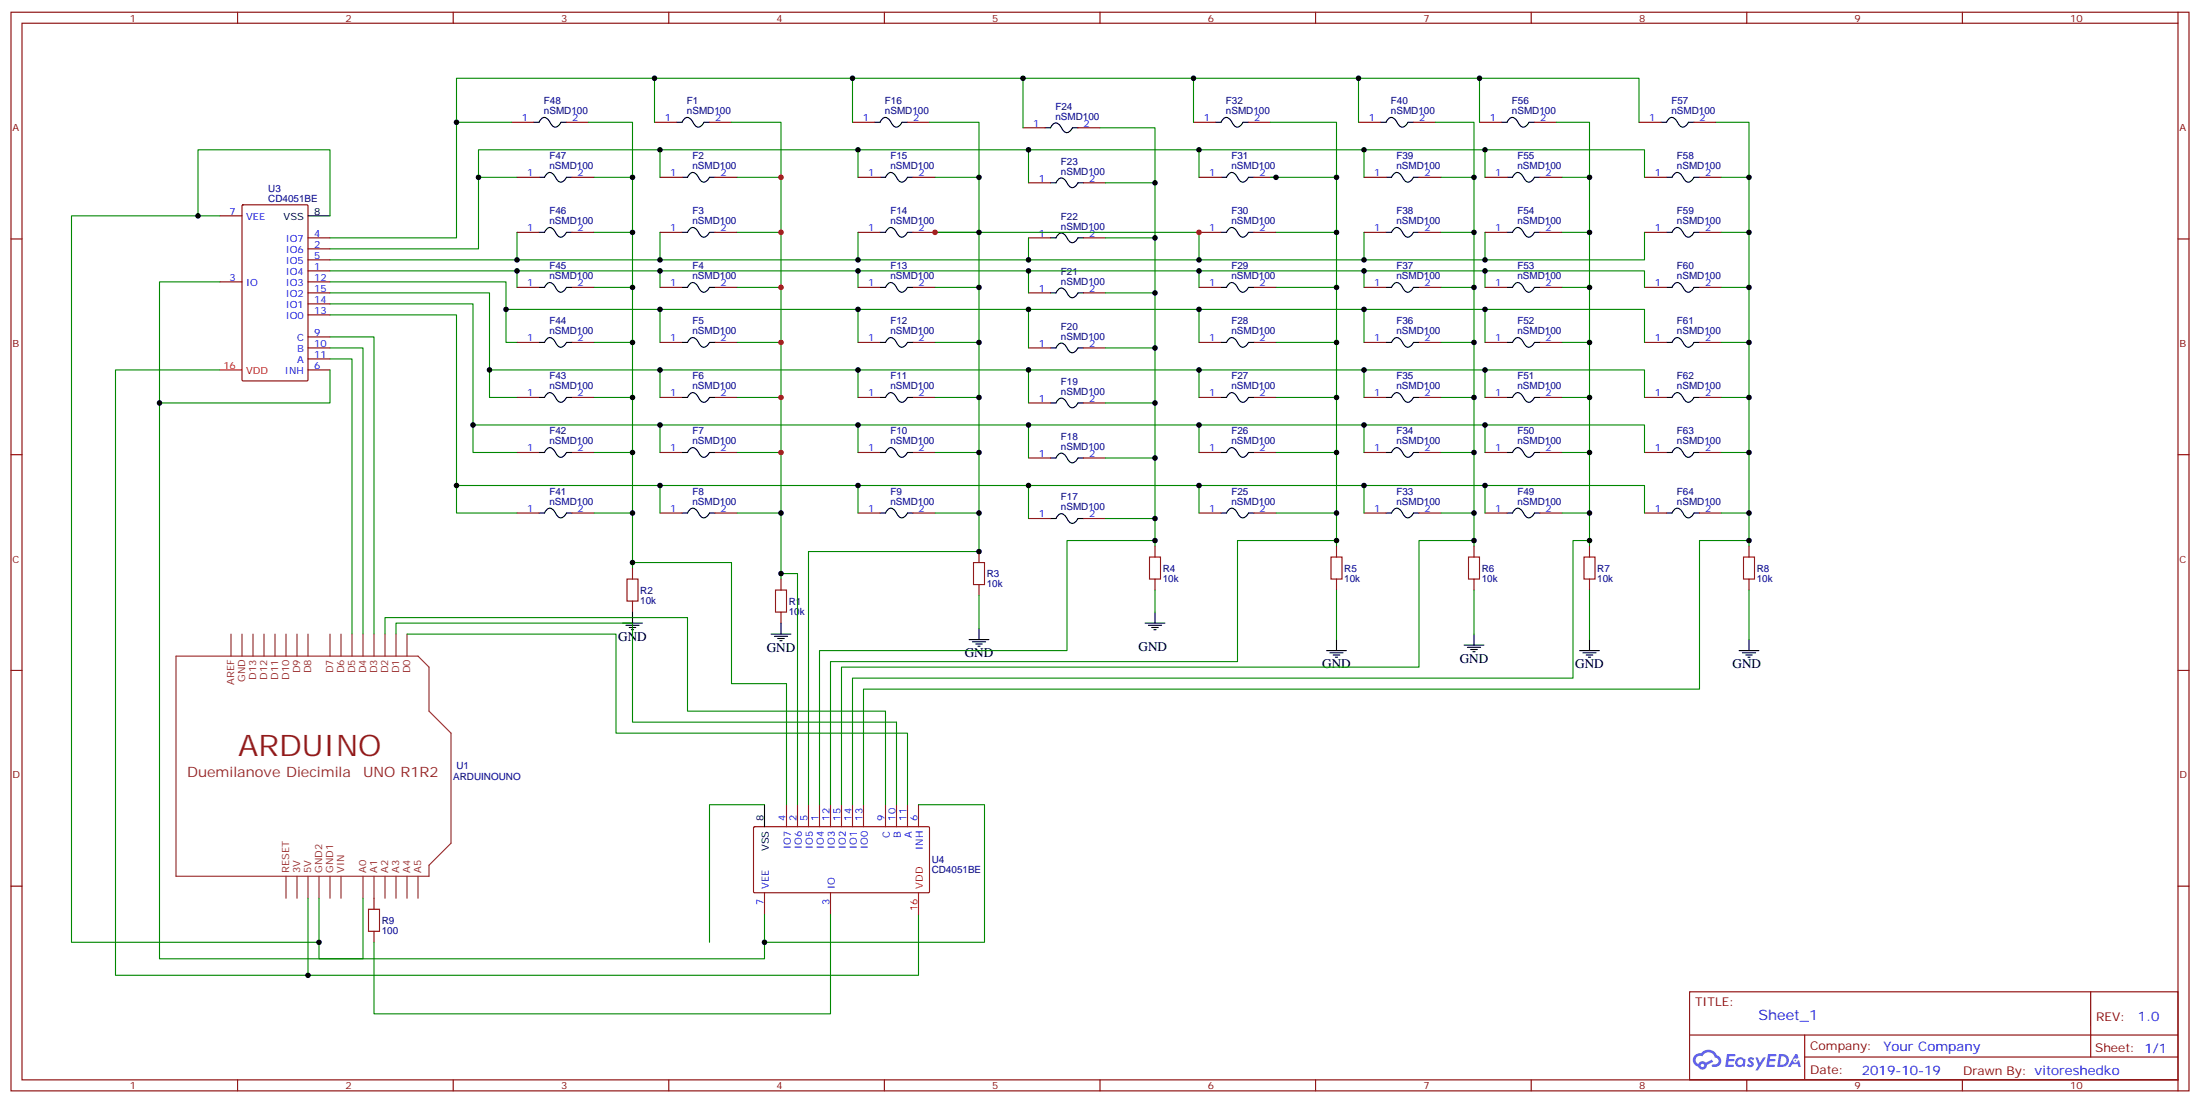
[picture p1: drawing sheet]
<svg xmlns="http://www.w3.org/2000/svg" width="706mm" height="353mm" viewBox="0 0 706 353" stroke-linecap="round" stroke-linejoin="round" font-family="sans-serif">
<g fill="none" stroke="#870000" stroke-width=".35">
<path d="M3.5 3.9h698.5v345.7h-698.5zM7.1 7.4h691.4v338.7h-691.4zM76.2 3.9v3.5M145.3 3.9v3.5M214.5 3.9v3.5M283.6 3.9v3.5M352.8 3.9v3.5M421.9 3.9v3.5M491.1 3.9v3.5M560.2 3.9v3.5M629.4 3.9v3.5M698.5 3.9v3.5"/>
<path d="M3.5 76.6h3.6M698.5 76.6h3.5M3.5 145.7h3.6M698.5 145.7h3.5M3.5 214.9h3.6M698.5 214.9h3.5M3.5 284h3.6M698.5 284h3.5M541.9 317.9h156.6v28.2h-156.6zM670.5 317.9v20.9M541.9 331.7h156.5M578.8 338.8h119.6"/>
<path d="M578.8 331.7v14.1M76.2 346.1v3.5M145.3 346.1v3.5M214.5 346.1v3.5M283.6 346.1v3.5M352.8 346.1v3.5M421.9 346.1v3.5M491.1 346.1v3.5M560.2 346.1v3.5M629.4 346.1v3.5M698.5 346.1v3.5"/>
</g>
<g fill="#5487ff">
<path d="M560.9 339.1a1.22 1.22 0 0 1 1.7 .2l-.4 .6a.47 .47 0 0 0-.4-.4 .47 .47 0 0 0-.5 .2l.2 .2a1.14 1.14 0 0 1 .8 1.8 1.14 1.14 0 0 1-1.9 0l-.3-.2 .5-.6 .8 .4a.29 .29 0 0 0 .3-.2 .29 .29 0 0 0-.3-.3 1.04 1.04 0 0 1-.5-1.7z"/>
<path d="M553.9 337.8l2.6 .2-.1 .5-1.8 .1-.1 .8h1.5l.3 .4-.4 .3h-1.6l-.1 1.1 1.7 .1 .2 .3-.2 .3-2.6 .1z"/>
<path d="M567 337.8l2.7 .2-.1 .5-1.9 .1-.1 .8h1.5l.4 .4-.4 .3h-1.6l-.2 1.1 1.8 .1 .1 .3-.1 .3-2.7 .1z"/>
<path d="M575.8 337.8h.7l.3 1.3-.6 .3a.69 .69 0 0 0-1 .3 .69 .69 0 0 0 .4 .9 .69 .69 0 0 0 .9-.6l.5-.2 .5 2.2h-.8l-.2-.9h-1.7l-.5 .9h-.9z"/>
<path d="M563 338.9h.8l.6 1.8 1.1-1.8h.8l-2.5 4.2h-.8l.9-1.5z"/>
<path d="M570.5 337.8l-.6 4.2h1.4a2.11 2.11 0 0 0 2.4-2.1 2.11 2.11 0 0 0-2.5-2.1zM571.3 338.6a1.43 1.43 0 0 1 1.6 1.6 1.43 1.43 0 0 1-2 1z"/>
<path d="M556.9 339.4a1.54 1.54 0 0 0-.1 2.2 1.54 1.54 0 0 0 2.1 .1l.6 .3 .3-2.3-.5-.3a1.49 1.49 0 0 0-2.4 0zM557.1 340.4a.95 .95 0 0 1 1.9 0 .95 .95 0 0 1-1.9 0z"/>
<path d="M543.6 338.2a2.18 2.18 0 0 0 1 3.7 1.44 1.44 0 0 0 1.7 .9 1.44 1.44 0 0 0 1.1-1.5l2-1-.4-.7-1.9 1a1.47 1.47 0 0 0-2.5 .4 1.39 1.39 0 0 1-.6-1.9 1.39 1.39 0 0 1 2-.5 2.12 2.12 0 0 1 2.1-1.3 2.12 2.12 0 0 1 1.9 1.7 1.14 1.14 0 0 1 1.1 1.4 1.14 1.14 0 0 1-1.6 .7 .43 .43 0 0 0-.6 .4 .43 .43 0 0 0 .5 .5 1.98 1.98 0 0 0 2.5-1.3 1.98 1.98 0 0 0-1.3-2.5 3.1 3.1 0 0 0-5.2-.7l-.9 .1zM545.5 341.5a.54 .54 0 0 1 1 0 .54 .54 0 0 1-1 0z"/>
<circle cx="575.8" cy="339.9" r=".26"/>
</g>
<g fill="none" stroke="#000" stroke-width=".35">
<path d="M171.1 39.2h1.8l.5-.9a1.66 1.66 0 0 1 1.7-.5 1.66 1.66 0 0 1 1.2 1.3 2.13 2.13 0 0 0 2.3 1.5l1.3-1.4h1.8M217 39.2h1.7l.6-.9a1.66 1.66 0 0 1 1.7-.5 1.66 1.66 0 0 1 1.2 1.3 2.13 2.13 0 0 0 2.2 1.5l1.4-1.4h1.7M280.5 39.2h1.7l.6-.9a1.66 1.66 0 0 1 1.7-.5 1.66 1.66 0 0 1 1.2 1.3 2.13 2.13 0 0 0 2.2 1.5l1.4-1.4h1.7M389.8 39.2h1.8l.6-.9a1.66 1.66 0 0 1 1.7-.5 1.66 1.66 0 0 1 1.1 1.3 2.13 2.13 0 0 0 2.3 1.5l1.3-1.4h1.8M442.7 39.2h1.8l.6-.9a1.66 1.66 0 0 1 1.7-.5 1.66 1.66 0 0 1 1.2 1.3 2.13 2.13 0 0 0 2.2 1.5l1.4-1.4h1.7M481.5 39.2h1.8l.6-.9a1.66 1.66 0 0 1 1.7-.5 1.66 1.66 0 0 1 1.2 1.3 2.13 2.13 0 0 0 2.2 1.5l1.4-1.4h1.7M532.7 39.2h1.8l.5-.9a1.66 1.66 0 0 1 1.7-.5 1.66 1.66 0 0 1 1.2 1.3 2.13 2.13 0 0 0 2.3 1.5l1.3-1.4h1.8M172.9 56.8h1.7l.6-.9a1.66 1.66 0 0 1 1.7-.5 1.66 1.66 0 0 1 1.2 1.3 2.13 2.13 0 0 0 2.2 1.6l1.4-1.5h1.7M218.7 56.8h1.8l.6-.9a1.66 1.66 0 0 1 1.7-.5 1.66 1.66 0 0 1 1.2 1.3 2.13 2.13 0 0 0 2.2 1.6l1.3-1.5h1.8M282.2 56.8h1.8l.6-.9a1.66 1.66 0 0 1 1.7-.5 1.66 1.66 0 0 1 1.2 1.3 2.13 2.13 0 0 0 2.2 1.6l1.3-1.5h1.8M335.1 41h1.8l.6-1a1.66 1.66 0 0 1 1.7-.5 1.66 1.66 0 0 1 1.2 1.3 2.13 2.13 0 0 0 2.2 1.6l1.4-1.4h1.7M336.9 58.6h1.8l.6-.9a1.66 1.66 0 0 1 1.6-.5 1.66 1.66 0 0 1 1.2 1.3 2.13 2.13 0 0 0 2.3 1.5l1.3-1.4h1.8"/>
<path d="M391.6 56.8h1.7l.6-.9a1.66 1.66 0 0 1 1.7-.5 1.66 1.66 0 0 1 1.2 1.3 2.13 2.13 0 0 0 2.3 1.6l1.3-1.5h1.8M444.5 56.8h1.8l.5-.9a1.66 1.66 0 0 1 1.7-.5 1.66 1.66 0 0 1 1.2 1.3 2.13 2.13 0 0 0 2.3 1.6l1.3-1.5h1.8M483.3 56.8h1.8l.6-.9a1.66 1.66 0 0 1 1.7-.5 1.66 1.66 0 0 1 1.1 1.3 2.13 2.13 0 0 0 2.3 1.6l1.3-1.5h1.8M534.5 56.8h1.7l.6-.9a1.66 1.66 0 0 1 1.7-.5 1.66 1.66 0 0 1 1.2 1.3 2.13 2.13 0 0 0 2.2 1.6l1.4-1.5h1.7M98.8 69.2h7M172.9 74.5h1.7l.6-1a1.66 1.66 0 0 1 1.7-.5 1.66 1.66 0 0 1 1.2 1.4 2.13 2.13 0 0 0 2.2 1.5l1.4-1.4h1.7M218.7 74.5h1.8l.6-1a1.66 1.66 0 0 1 1.7-.5 1.66 1.66 0 0 1 1.2 1.4 2.13 2.13 0 0 0 2.2 1.5l1.3-1.4h1.8M282.2 74.5h1.8l.6-1a1.66 1.66 0 0 1 1.7-.5 1.66 1.66 0 0 1 1.2 1.4 2.13 2.13 0 0 0 2.2 1.5l1.3-1.4h1.8M336.9 76.2h1.8l.6-.9a1.66 1.66 0 0 1 1.6-.5 1.66 1.66 0 0 1 1.2 1.3 2.13 2.13 0 0 0 2.3 1.6l1.3-1.5h1.8M391.6 74.5h1.7l.6-1a1.66 1.66 0 0 1 1.7-.5 1.66 1.66 0 0 1 1.2 1.4 2.13 2.13 0 0 0 2.3 1.5l1.3-1.4h1.8M444.5 74.5h1.8l.5-1a1.66 1.66 0 0 1 1.7-.5 1.66 1.66 0 0 1 1.2 1.4 2.13 2.13 0 0 0 2.3 1.5l1.3-1.4h1.8M483.3 74.5h1.8l.6-1a1.66 1.66 0 0 1 1.7-.5 1.66 1.66 0 0 1 1.1 1.4 2.13 2.13 0 0 0 2.3 1.5l1.3-1.4h1.8"/>
<path d="M534.5 74.5h1.7l.6-1a1.66 1.66 0 0 1 1.7-.5 1.66 1.66 0 0 1 1.2 1.4 2.13 2.13 0 0 0 2.2 1.5l1.4-1.4h1.7M172.9 92.1h1.7l.6-.9a1.66 1.66 0 0 1 1.7-.5 1.66 1.66 0 0 1 1.2 1.3 2.13 2.13 0 0 0 2.2 1.6l1.4-1.5h1.7M218.7 92.1h1.8l.6-.9a1.66 1.66 0 0 1 1.7-.5 1.66 1.66 0 0 1 1.2 1.3 2.13 2.13 0 0 0 2.2 1.6l1.3-1.5h1.8M282.2 92.1h1.8l.6-.9a1.66 1.66 0 0 1 1.7-.5 1.66 1.66 0 0 1 1.2 1.3 2.13 2.13 0 0 0 2.2 1.6l1.3-1.5h1.8M336.9 93.9h1.8l.6-1a1.66 1.66 0 0 1 1.6-.5 1.66 1.66 0 0 1 1.2 1.4 2.13 2.13 0 0 0 2.3 1.5l1.3-1.4h1.8M391.6 92.1h1.7l.6-.9a1.66 1.66 0 0 1 1.7-.5 1.66 1.66 0 0 1 1.2 1.3 2.13 2.13 0 0 0 2.3 1.6l1.3-1.5h1.8M444.5 92.1h1.8l.5-.9a1.66 1.66 0 0 1 1.7-.5 1.66 1.66 0 0 1 1.2 1.3 2.13 2.13 0 0 0 2.3 1.6l1.3-1.5h1.8M483.3 92.1h1.8l.6-.9a1.66 1.66 0 0 1 1.7-.5 1.66 1.66 0 0 1 1.1 1.3 2.13 2.13 0 0 0 2.3 1.6l1.3-1.5h1.8M534.5 92.1h1.7l.6-.9a1.66 1.66 0 0 1 1.7-.5 1.66 1.66 0 0 1 1.2 1.3 2.13 2.13 0 0 0 2.2 1.6l1.4-1.5h1.7M172.9 109.7h1.7l.6-.9a1.66 1.66 0 0 1 1.7-.5 1.66 1.66 0 0 1 1.2 1.3 2.13 2.13 0 0 0 2.2 1.6l1.4-1.5h1.7M218.7 109.7h1.8l.6-.9a1.66 1.66 0 0 1 1.7-.5 1.66 1.66 0 0 1 1.2 1.3 2.13 2.13 0 0 0 2.2 1.6l1.3-1.5h1.8M282.2 109.7h1.8l.6-.9a1.66 1.66 0 0 1 1.7-.5 1.66 1.66 0 0 1 1.2 1.3 2.13 2.13 0 0 0 2.2 1.6l1.3-1.5h1.8"/>
<path d="M336.9 111.5h1.8l.6-.9a1.66 1.66 0 0 1 1.6-.5 1.66 1.66 0 0 1 1.2 1.3 2.13 2.13 0 0 0 2.3 1.6l1.3-1.5h1.8M391.6 109.7h1.7l.6-.9a1.66 1.66 0 0 1 1.7-.5 1.66 1.66 0 0 1 1.2 1.3 2.13 2.13 0 0 0 2.3 1.6l1.3-1.5h1.8M444.5 109.7h1.8l.5-.9a1.66 1.66 0 0 1 1.7-.5 1.66 1.66 0 0 1 1.2 1.3 2.13 2.13 0 0 0 2.3 1.6l1.3-1.5h1.8M483.3 109.7h1.8l.6-.9a1.66 1.66 0 0 1 1.7-.5 1.66 1.66 0 0 1 1.1 1.3 2.13 2.13 0 0 0 2.3 1.6l1.3-1.5h1.8M534.5 109.7h1.7l.6-.9a1.66 1.66 0 0 1 1.7-.5 1.66 1.66 0 0 1 1.2 1.3 2.13 2.13 0 0 0 2.2 1.6l1.4-1.5h1.7M172.9 127.4h1.7l.6-.9a1.66 1.66 0 0 1 1.7-.5 1.66 1.66 0 0 1 1.2 1.3 2.13 2.13 0 0 0 2.2 1.5l1.4-1.4h1.7M218.7 127.4h1.8l.6-.9a1.66 1.66 0 0 1 1.7-.5 1.66 1.66 0 0 1 1.2 1.3 2.13 2.13 0 0 0 2.2 1.5l1.3-1.4h1.8M282.2 127.4h1.8l.6-.9a1.66 1.66 0 0 1 1.7-.5 1.66 1.66 0 0 1 1.2 1.3 2.13 2.13 0 0 0 2.2 1.5l1.3-1.4h1.8M336.9 129.2h1.8l.6-1a1.66 1.66 0 0 1 1.6-.5 1.66 1.66 0 0 1 1.2 1.3 2.13 2.13 0 0 0 2.3 1.6l1.3-1.4h1.8M391.6 127.4h1.7l.6-.9a1.66 1.66 0 0 1 1.7-.5 1.66 1.66 0 0 1 1.2 1.3 2.13 2.13 0 0 0 2.3 1.5l1.3-1.4h1.8M444.5 127.4h1.8l.5-.9a1.66 1.66 0 0 1 1.7-.5 1.66 1.66 0 0 1 1.2 1.3 2.13 2.13 0 0 0 2.3 1.5l1.3-1.4h1.8M483.3 127.4h1.8l.6-.9a1.66 1.66 0 0 1 1.7-.5 1.66 1.66 0 0 1 1.1 1.3 2.13 2.13 0 0 0 2.3 1.5l1.3-1.4h1.8"/>
<path d="M534.5 127.4h1.7l.6-.9a1.66 1.66 0 0 1 1.7-.5 1.66 1.66 0 0 1 1.2 1.3 2.13 2.13 0 0 0 2.2 1.5l1.4-1.4h1.7M172.9 145h1.7l.6-.9a1.66 1.66 0 0 1 1.7-.5 1.66 1.66 0 0 1 1.2 1.3 2.13 2.13 0 0 0 2.2 1.6l1.4-1.5h1.7M218.7 145h1.8l.6-.9a1.66 1.66 0 0 1 1.7-.5 1.66 1.66 0 0 1 1.2 1.3 2.13 2.13 0 0 0 2.2 1.6l1.3-1.5h1.8M282.2 145h1.8l.6-.9a1.66 1.66 0 0 1 1.7-.5 1.66 1.66 0 0 1 1.2 1.3 2.13 2.13 0 0 0 2.2 1.6l1.3-1.5h1.8M336.9 146.8h1.8l.6-.9a1.66 1.66 0 0 1 1.6-.5 1.66 1.66 0 0 1 1.2 1.3 2.13 2.13 0 0 0 2.3 1.5l1.3-1.4h1.8M391.6 145h1.7l.6-.9a1.66 1.66 0 0 1 1.7-.5 1.66 1.66 0 0 1 1.2 1.3 2.13 2.13 0 0 0 2.3 1.6l1.3-1.5h1.8M444.5 145h1.8l.5-.9a1.66 1.66 0 0 1 1.7-.5 1.66 1.66 0 0 1 1.2 1.3 2.13 2.13 0 0 0 2.3 1.6l1.3-1.5h1.8M483.3 145h1.8l.6-.9a1.66 1.66 0 0 1 1.7-.5 1.66 1.66 0 0 1 1.1 1.3 2.13 2.13 0 0 0 2.3 1.6l1.3-1.5h1.8M534.5 145h1.7l.6-.9a1.66 1.66 0 0 1 1.7-.5 1.66 1.66 0 0 1 1.2 1.3 2.13 2.13 0 0 0 2.2 1.6l1.4-1.5h1.7M172.9 164.4h1.7l.6-.9a1.66 1.66 0 0 1 1.7-.5 1.66 1.66 0 0 1 1.2 1.3 2.13 2.13 0 0 0 2.2 1.6l1.4-1.5h1.7M218.7 164.4h1.8l.6-.9a1.66 1.66 0 0 1 1.7-.5 1.66 1.66 0 0 1 1.2 1.3 2.13 2.13 0 0 0 2.2 1.6l1.3-1.5h1.8M282.2 164.4h1.8l.6-.9a1.66 1.66 0 0 1 1.7-.5 1.66 1.66 0 0 1 1.2 1.3 2.13 2.13 0 0 0 2.2 1.6l1.3-1.5h1.8"/>
<path d="M336.9 166.2h1.8l.6-.9a1.66 1.66 0 0 1 1.6-.5 1.66 1.66 0 0 1 1.2 1.3 2.13 2.13 0 0 0 2.3 1.5l1.3-1.4h1.8M391.6 164.4h1.7l.6-.9a1.66 1.66 0 0 1 1.7-.5 1.66 1.66 0 0 1 1.2 1.3 2.13 2.13 0 0 0 2.3 1.6l1.3-1.5h1.8M444.5 164.4h1.8l.5-.9a1.66 1.66 0 0 1 1.7-.5 1.66 1.66 0 0 1 1.2 1.3 2.13 2.13 0 0 0 2.3 1.6l1.3-1.5h1.8M483.3 164.4h1.8l.6-.9a1.66 1.66 0 0 1 1.7-.5 1.66 1.66 0 0 1 1.1 1.3 2.13 2.13 0 0 0 2.3 1.6l1.3-1.5h1.8M534.5 164.4h1.7l.6-.9a1.66 1.66 0 0 1 1.7-.5 1.66 1.66 0 0 1 1.2 1.3 2.13 2.13 0 0 0 2.2 1.6l1.4-1.5h1.7M199.7 199.7h6.3M202.8 196.2v3.5M250.5 199.7v3.5M367.2 199.7h6.4M370.4 196.2v3.5M200.7 200.4h4.3M201.8 201.1h2.1"/>
<path d="M202.5 201.8h.7M247.3 203.2h6.3M248.4 203.9h4.2M249.4 204.6h2.1M250.1 205.4h.7M310.8 205h6.3M311.9 205.7h4.2M312.9 206.4h2.1M313.6 207.1h.7M314 201.5v3.5M368.3 200.4h4.2M369.4 201.1h2.1"/>
<path d="M370.1 201.8h.7M425.4 208.5h6.4M426.5 209.2h4.2M427.6 209.9h2.1M428.3 210.6h.7M428.6 205v3.5M469.5 206.8h6.4M470.6 207.5h4.2M471.7 208.2h2.1M472.4 208.9h.7M472.7 203.2v3.6M506.6 208.5h6.3"/>
<path d="M507.6 209.2h4.3M508.7 209.9h2.1M509.4 210.6h.7M509.8 205v3.5M557.7 208.5h6.4M558.8 209.2h4.2M559.9 209.9h2.1M560.6 210.6h.7M560.9 205v3.5M245.2 257.9v7.1"/>
</g>
<g fill="none" stroke="#870000" stroke-width=".35">
<path d="M164 39.2h7.1M181.7 39.2h7M209.9 39.2h7.1M227.5 39.2h7.1M273.4 39.2h7.1M291 39.2h7.1M382.8 39.2h7M400.4 39.2h7.1M435.7 39.2h7M453.3 39.2h7.1M474.5 39.2h7M492.1 39.2h7.1"/>
<path d="M525.6 39.2h7.1M543.3 39.2h7M165.8 56.8h7.1M183.4 56.8h7.1M211.7 56.8h7M229.3 56.8h7.1M275.2 56.8h7M292.8 56.8h7.1M328.1 41h7M329.8 58.6h7.1M345.7 41h7.1M347.5 58.6h7"/>
<path d="M384.5 56.8h7.1M402.2 56.8h7M437.4 56.8h7.1M455.1 56.8h7M476.2 56.8h7.1M493.9 56.8h7M527.4 56.8h7.1M545 56.8h7.1M70.6 69.2h7M77.7 65.8l.3-.1h20.4l.3 .1 .1 55.9-.2 .3-20.6 .1-.3-.2zM98.8 76.2h7M98.8 79.8h7"/>
<path d="M165.8 74.5h7.1M183.4 74.5h7.1M211.7 74.5h7M229.3 74.5h7.1M275.2 74.5h7M292.8 74.5h7.1M329.8 76.2h7.1M347.5 76.2h7M384.5 74.5h7.1M402.2 74.5h7M437.4 74.5h7.1M455.1 74.5h7"/>
<path d="M476.2 74.5h7.1M493.9 74.5h7M527.4 74.5h7.1M545 74.5h7.1M70.6 90.3h7M98.8 93.9h7M98.8 86.8h7M98.8 90.3h7M98.8 83.3h7M98.8 97.4h7M165.8 92.1h7.1M183.4 92.1h7.1"/>
<path d="M211.7 92.1h7M229.3 92.1h7.1M275.2 92.1h7M292.8 92.1h7.1M329.8 93.9h7.1M347.5 93.9h7M384.5 92.1h7.1M402.2 92.1h7M437.4 92.1h7.1M455.1 92.1h7M476.2 92.1h7.1M493.9 92.1h7"/>
<path d="M527.4 92.1h7.1M545 92.1h7.1M98.8 111.5h7M98.8 118.6h7M98.8 108h7M98.8 115h7M98.8 100.9h7M165.8 109.7h7.1M183.4 109.7h7.1M211.7 109.7h7M229.3 109.7h7.1M275.2 109.7h7"/>
<path d="M292.8 109.7h7.1M329.8 111.5h7.1M347.5 111.5h7M384.5 109.7h7.1M402.2 109.7h7M437.4 109.7h7.1M455.1 109.7h7M476.2 109.7h7.1M493.9 109.7h7M527.4 109.7h7.1M545 109.7h7.1M165.8 127.4h7.1"/>
<path d="M183.4 127.4h7.1M211.7 127.4h7M229.3 127.4h7.1M275.2 127.4h7M292.8 127.4h7.1M329.8 129.2h7.1M347.5 129.2h7M384.5 127.4h7.1M402.2 127.4h7M437.4 127.4h7.1M455.1 127.4h7M476.2 127.4h7.1"/>
<path d="M493.9 127.4h7M527.4 127.4h7.1M545 127.4h7.1M165.8 145h7.1M183.4 145h7.1M211.7 145h7M229.3 145h7.1M275.2 145h7M292.8 145h7.1M329.8 146.8h7.1M347.5 146.8h7M384.5 145h7.1"/>
<path d="M402.2 145h7M437.4 145h7.1M455.1 145h7M476.2 145h7.1M493.9 145h7M527.4 145h7.1M545 145h7.1M165.8 164.4h7.1M183.4 164.4h7.1M211.7 164.4h7M229.3 164.4h7.1M275.2 164.4h7"/>
<path d="M292.8 164.4h7.1M314 176.8v3.5M329.8 166.2h7.1M347.5 166.2h7M370.4 175v3.5M384.5 164.4h7.1M402.2 164.4h7M428.6 175v3.5M437.4 164.4h7.1M455.1 164.4h7M472.7 175v3.5M476.2 164.4h7.1"/>
<path d="M493.9 164.4h7M509.8 175v3.5M527.4 164.4h7.1M545 164.4h7.1M560.9 175v3.5M202.8 182.1v3.5M202.8 192.7v3.5M250.5 185.6v3.5M250.5 196.2v3.5M314 187.4v3.5M370.4 185.6v3.5M428.6 185.6v3.5"/>
<path d="M472.7 185.6v3.5M509.8 185.6v3.5M560.9 185.6v3.5M252.2 257.9v7.1M255.8 257.9v7.1M259.3 257.9v7.1M262.8 257.9v7.1M266.3 257.9v7.1M269.9 257.9v7.1M273.4 257.9v7.1M276.9 257.9v7.1M284 257.9v7.1"/>
<path d="M287.5 257.9v7.1M291 257.9v7.1M294.6 257.9v7.1M241.7 265.1l.3-.1h55.9l.2 .3-.1 20.7-.3 .1h-55.9l-.1-.3zM119.9 287.9v3.5M119.9 298.5v3.5M245.2 286.1v7.1M266.3 286.1v7.1"/>
</g>
<g fill="none" stroke="#8c2424" stroke-width=".35">
<path d="M56.4 210.3h77.7l3.5 3.5v14.1l7 7.1v35.3l-7 7v3.5h-81.2zM74.1 203.2v7.1M77.6 203.2v7.1M81.1 203.2v7.1M84.7 203.2v7.1M88.2 203.2v7.1M91.7 203.2v7.1M95.2 203.2v7.1M98.8 203.2v7.1M105.8 203.2v7.1M109.4 203.2v7.1M112.9 203.2v7.1"/>
<path d="M116.4 203.2v7.1M119.9 203.2v7.1M123.5 203.2v7.1M127 203.2v7.1M130.5 203.2v7.1M91.7 280.8v7.1M95.2 280.8v7.1M98.8 280.8v7.1M102.3 280.8v7.1M105.8 280.8v7.1M109.4 280.8v7.1M116.4 280.8v7.1"/>
<path d="M119.9 280.8v7.1M123.5 280.8v7.1M127 280.8v7.1M130.5 280.8v7.1M134.1 280.8v7.1"/>
</g>
<path d="M70.6 118.6h7M294.6 286.1v7.1" fill="none" stroke="#f00" stroke-width=".35"/>
<path d="M368.7 178.5h3.5v7.1h-3.5zM426.9 178.5h3.5v7.1h-3.5zM471 178.5h3.5v7.1h-3.5zM508 178.5h3.5v7.1h-3.5zM559.2 178.5h3.5v7.1h-3.5zM201.1 185.6h3.5v7.1h-3.5zM248.7 189.1h3.5v7.1h-3.5zM312.2 180.3h3.5v7.1h-3.5zM118.2 291.4h3.5v7.1h-3.5z" fill="none" stroke="#a10000" stroke-width=".35"/>
<g fill="none" stroke="#008700" stroke-width=".35">
<path d="M146.4 39.2v-14.1h328.1v14.1M164 39.2h-17.6v37h-40.6M188.7 39.2h14.1v17.6M209.9 25.1v14.1M234.6 39.2h15.9v125.2h-14.1M273.4 25.1v14.1M298.1 39.2h15.9v17.6M328.1 25.1v15.9M382.8 25.1v14.1M407.5 39.2h21.1v125.2M435.7 25.1v14.1M460.4 39.2h12.3v17.6"/>
<path d="M474.5 25.1h51.1v14.1M499.2 39.2h10.6v125.2M550.3 39.2h10.6v125.2M153.5 56.8v-8.8h322.7v8.8M165.8 56.8h-12.3v23h-47.7M190.5 56.8h12.3v17.7M211.7 48v8.8M236.4 56.8h14.1M275.2 48v8.8M299.9 56.8h14.1v17.7M329.8 48v10.6M352.8 41h17.6v125.2"/>
<path d="M354.5 58.6h15.9M384.5 48v8.8M407.5 56.8h21.1M437.4 48v8.8M462.1 56.8h10.6v17.7M476.2 48h51.2v8.8M500.9 56.8h8.9M552.1 56.8h8.8M63.5 69.2v-21.2h42.3v21.2M70.6 69.2h-47.7v232.8h79.4M165.8 74.5v8.8h-60M190.5 74.5h12.3v107.6"/>
<path d="M211.7 74.5v8.8M236.4 74.5h14.1M275.2 74.5v8.8M329.8 76.2v7.1M354.5 76.2h15.9M409.2 74.5h19.4M437.4 74.5v8.8M462.1 74.5h10.6v17.6M476.2 74.5v8.8h-310.4M500.9 74.5h8.9M527.4 74.5v8.8h-51.2M552.1 74.5h8.8"/>
<path d="M70.6 90.3h-19.4v217h65.2v-19.4M105.8 86.8h60v5.3M105.8 90.3h56.5v19.4h3.5M105.8 93.9h51.2v33.5h8.8M105.8 97.4h45.9v47.6h14.1M162.3 99.2h313.9v10.5M165.8 86.8h310.4v5.3M190.5 92.1h12.3M211.7 86.8v5.3M211.7 99.2v10.5M236.4 92.1h14.1M275.2 86.8v5.3"/>
<path d="M275.2 99.2v10.5M299.9 92.1h14.1v17.6M329.8 86.8v7.1M329.8 99.2v12.3M354.5 93.9h15.9M384.5 83.3v-8.8h-84.6h14.1v17.6M384.5 86.8v5.3M384.5 99.2v10.5M409.2 92.1h19.4M437.4 86.8v5.3M437.4 99.2v10.5M462.1 92.1h10.6v17.6"/>
<path d="M476.2 86.8h51.2v5.3M476.2 99.2h51.2v10.5M500.9 92.1h8.9M552.1 92.1h8.8M70.6 118.6h-33.6v194h61.8M105.8 100.9h40.6v63.5h19.4M105.8 108h14.1v95.2M105.8 111.5h10.6v91.7M105.8 115h7.1v88.2M105.8 118.6v10.6h-54.6M157 118.6h319.2v8.8M190.5 109.7h12.3"/>
<path d="M211.7 118.6v8.8M236.4 109.7h14.1M275.2 118.6v8.8M299.9 109.7h14.1v17.7M329.8 118.6v10.6M354.5 111.5h15.9M384.5 118.6v8.8M409.2 109.7h19.4M437.4 118.6v8.8M462.1 109.7h10.6v17.7M476.2 118.6h51.2v8.8M500.9 109.7h8.9"/>
<path d="M552.1 109.7h8.8M151.7 136.2h324.5v8.8M190.5 127.4h12.3M211.7 136.2v8.8M236.4 127.4h14.1M275.2 136.2v8.8M299.9 127.4h14.1v17.6M329.8 136.2v10.6M354.5 129.2h15.9M384.5 136.2v8.8M409.2 127.4h19.4M437.4 136.2v8.8"/>
<path d="M462.1 127.4h10.6v17.6M476.2 136.2h51.2v8.8M500.9 127.4h8.9M552.1 127.4h8.8M146.4 155.6h329.8v8.8M190.5 145h12.3M211.7 155.6v8.8M236.4 145h14.1M275.2 155.6v8.8M299.9 145h14.1v19.4M329.8 155.6v10.6M354.5 146.8h15.9"/>
<path d="M384.5 155.6v8.8M409.2 145h19.4M437.4 155.6v8.8M462.1 145h10.6v19.4M476.2 155.6h51.2v8.8M500.9 145h8.9M552.1 145h8.8M190.5 164.4h12.3M250.5 164.4v21.2M299.9 164.4h14.1v12.4h-54.7v81.1M354.5 166.2h15.9v8.8M370.4 173.2h-28.2v35.3h-79.4v49.4"/>
<path d="M409.2 164.4h19.4v10.6M428.6 173.2h-31.7v38.9h-130.6v45.8M462.1 164.4h10.6v10.6M472.7 173.2h-17.6v40.6h-185.2v44.1M500.9 164.4h8.9v10.6M509.8 173.2h-5.3v44.1h-231.1v40.6M552.1 164.4h8.8v10.6M560.9 173.2h-15.9v47.7h-268.1v37M202.8 180.3h31.8v38.8h17.6v38.8M250.5 183.8h5.3v74.1M314 190.9v10.6M370.4 189.1v7.1"/>
<path d="M428.6 189.1v15.9M472.7 189.1v14.1M509.8 189.1v15.9M560.9 189.1v15.9M123.5 203.2v-5.3h97v30h63.5v30M127 203.2v-3.5h75.8v31.8h84.7v26.4M130.5 203.2h67.1v31.8h93.4v22.9M245.2 257.9h-17.7v44.1M294.6 257.9h21.1v44.1h-70.5M98.8 287.9v24.7h195.8v-19.4M102.3 287.9v19.4h142.9v-14.1M266.3 293.2v31.7h-146.4v-22.9"/>
</g>
<g fill="#c00">
<circle cx="250.5" cy="92.1" r=".88"/>
<circle cx="250.5" cy="56.8" r=".88"/>
<circle cx="250.5" cy="109.7" r=".88"/>
<circle cx="250.5" cy="145" r=".88"/>
</g>
<g fill="#000">
<circle cx="146.4" cy="39.2" r=".88"/>
<circle cx="209.9" cy="25.1" r=".88"/>
<circle cx="273.4" cy="25.1" r=".88"/>
<circle cx="328.1" cy="25.1" r=".88"/>
<circle cx="382.8" cy="25.1" r=".88"/>
<circle cx="435.7" cy="25.1" r=".88"/>
<circle cx="474.5" cy="25.1" r=".88"/>
<circle cx="153.5" cy="56.8" r=".88"/>
<circle cx="202.8" cy="56.8" r=".88"/>
<circle cx="211.7" cy="48" r=".88"/>
<circle cx="275.2" cy="48" r=".88"/>
<circle cx="314" cy="56.8" r=".88"/>
<circle cx="329.8" cy="48" r=".88"/>
<circle cx="370.4" cy="58.6" r=".88"/>
<circle cx="384.5" cy="48" r=".88"/>
<circle cx="409.2" cy="56.8" r=".88"/>
<circle cx="428.6" cy="56.8" r=".88"/>
<circle cx="437.4" cy="48" r=".88"/>
<circle cx="472.7" cy="56.8" r=".88"/>
<circle cx="476.3" cy="48" r=".88"/>
<circle cx="509.8" cy="56.8" r=".88"/>
<circle cx="560.9" cy="56.8" r=".88"/>
<circle cx="63.5" cy="69.2" r=".88"/>
<circle cx="202.8" cy="74.5" r=".88"/>
<circle cx="314" cy="74.5" r=".88"/>
<circle cx="370.4" cy="76.2" r=".88"/>
<circle cx="428.6" cy="74.5" r=".88"/>
<circle cx="472.7" cy="74.5" r=".88"/>
<circle cx="509.8" cy="74.5" r=".88"/>
<circle cx="560.9" cy="74.5" r=".88"/>
<circle cx="162.3" cy="99.2" r=".88"/>
<circle cx="165.8" cy="86.8" r=".88"/>
<circle cx="165.8" cy="83.3" r=".88"/>
<circle cx="202.8" cy="92.1" r=".88"/>
<circle cx="211.7" cy="99.2" r=".88"/>
<circle cx="211.7" cy="86.8" r=".88"/>
<circle cx="211.7" cy="83.3" r=".88"/>
<circle cx="275.2" cy="99.2" r=".88"/>
<circle cx="275.2" cy="83.3" r=".88"/>
<circle cx="275.2" cy="86.8" r=".88"/>
<circle cx="314" cy="92.1" r=".88"/>
<circle cx="329.8" cy="99.2" r=".88"/>
<circle cx="329.8" cy="83.3" r=".88"/>
<circle cx="329.8" cy="86.8" r=".88"/>
<circle cx="370.4" cy="93.9" r=".88"/>
<circle cx="384.5" cy="86.8" r=".88"/>
<circle cx="384.5" cy="99.2" r=".88"/>
<circle cx="384.5" cy="83.3" r=".88"/>
<circle cx="428.6" cy="92.1" r=".88"/>
<circle cx="437.4" cy="86.8" r=".88"/>
<circle cx="437.4" cy="83.3" r=".88"/>
<circle cx="437.4" cy="99.2" r=".88"/>
<circle cx="472.7" cy="92.1" r=".88"/>
<circle cx="476.3" cy="99.2" r=".88"/>
<circle cx="476.3" cy="86.8" r=".88"/>
<circle cx="476.3" cy="83.3" r=".88"/>
<circle cx="509.8" cy="92.1" r=".88"/>
<circle cx="560.9" cy="92.1" r=".88"/>
<circle cx="157" cy="118.6" r=".88"/>
<circle cx="202.8" cy="109.7" r=".88"/>
<circle cx="211.7" cy="118.6" r=".88"/>
<circle cx="275.2" cy="118.6" r=".88"/>
<circle cx="314" cy="109.7" r=".88"/>
<circle cx="329.8" cy="118.6" r=".88"/>
<circle cx="370.4" cy="111.5" r=".88"/>
<circle cx="384.5" cy="118.6" r=".88"/>
<circle cx="428.6" cy="109.7" r=".88"/>
<circle cx="437.4" cy="118.6" r=".88"/>
<circle cx="472.7" cy="109.7" r=".88"/>
<circle cx="476.3" cy="118.6" r=".88"/>
<circle cx="509.8" cy="109.7" r=".88"/>
<circle cx="560.9" cy="109.7" r=".88"/>
<circle cx="51.2" cy="129.2" r=".88"/>
<circle cx="151.7" cy="136.2" r=".88"/>
<circle cx="202.8" cy="127.4" r=".88"/>
<circle cx="211.7" cy="136.2" r=".88"/>
<circle cx="275.2" cy="136.2" r=".88"/>
<circle cx="314" cy="127.4" r=".88"/>
<circle cx="329.8" cy="136.2" r=".88"/>
<circle cx="370.4" cy="129.2" r=".88"/>
<circle cx="384.5" cy="136.2" r=".88"/>
<circle cx="428.6" cy="127.4" r=".88"/>
<circle cx="437.4" cy="136.2" r=".88"/>
<circle cx="472.7" cy="127.4" r=".88"/>
<circle cx="476.3" cy="136.2" r=".88"/>
<circle cx="509.8" cy="127.4" r=".88"/>
<circle cx="560.9" cy="127.4" r=".88"/>
<circle cx="146.4" cy="155.6" r=".88"/>
<circle cx="202.8" cy="145" r=".88"/>
<circle cx="211.7" cy="155.6" r=".88"/>
<circle cx="275.2" cy="155.6" r=".88"/>
<circle cx="314" cy="145" r=".88"/>
<circle cx="329.8" cy="155.6" r=".88"/>
<circle cx="370.4" cy="146.8" r=".88"/>
<circle cx="384.5" cy="155.6" r=".88"/>
<circle cx="428.6" cy="145" r=".88"/>
<circle cx="437.4" cy="155.6" r=".88"/>
<circle cx="472.7" cy="145" r=".88"/>
<circle cx="476.3" cy="155.6" r=".88"/>
<circle cx="509.8" cy="145" r=".88"/>
<circle cx="560.9" cy="145" r=".88"/>
<circle cx="202.8" cy="164.4" r=".88"/>
<circle cx="250.5" cy="164.4" r=".88"/>
<circle cx="314" cy="164.4" r=".88"/>
<circle cx="314" cy="176.8" r=".88"/>
<circle cx="370.4" cy="166.2" r=".88"/>
<circle cx="370.4" cy="173.2" r=".88"/>
<circle cx="428.6" cy="164.4" r=".88"/>
<circle cx="428.6" cy="173.2" r=".88"/>
<circle cx="472.7" cy="164.4" r=".88"/>
<circle cx="472.7" cy="173.2" r=".88"/>
<circle cx="509.8" cy="164.4" r=".88"/>
<circle cx="509.8" cy="173.2" r=".88"/>
<circle cx="560.9" cy="164.4" r=".88"/>
<circle cx="560.9" cy="173.2" r=".88"/>
<circle cx="202.8" cy="180.3" r=".88"/>
<circle cx="250.5" cy="183.8" r=".88"/>
<circle cx="98.8" cy="312.6" r=".88"/>
<circle cx="102.3" cy="302" r=".88"/>
<circle cx="245.2" cy="302" r=".88"/>
</g>
<g fill="#c00">
<circle cx="250.5" cy="127.4" r=".88"/>
<circle cx="250.5" cy="74.5" r=".88"/>
<circle cx="384.5" cy="74.5" r=".88"/>
<circle cx="299.9" cy="74.5" r=".88"/>
</g>
<text font-size="9.5" fill="#8d2323" x="76.4" y="242.3">ARDUINO</text>
<g font-size="4.6" fill="#8d2323">
<text x="60" y="249.1">Duemilanove Diecimila</text>
<text x="116.4" y="249.1">UNO R1R2</text>
</g>
<text font-size="4.6" fill="#00f" x="564" y="326.9">Sheet_1</text>
<g font-size="4.2">
<text x="198.3" y="205.4">GND</text>
<text x="245.9" y="208.9">GND</text>
<text x="365.1" y="208.7">GND</text>
<text x="309.4" y="210.6">GND</text>
<text x="424" y="214.2">GND</text>
<text x="468.1" y="212.4">GND</text>
<text x="505.2" y="214.2">GND</text>
<text x="555.6" y="214.1">GND</text>
</g>
<g font-size="4.2" fill="#00f">
<text x="685.7" y="327.1">1.0</text>
<text x="604" y="336.7">Your Company</text>
<text x="597.1" y="344.5">2019-10-19</text>
</g>
<g font-size="3.9" fill="#800">
<text x="543.6" y="322.5">TITLE:</text>
<text x="672.3" y="327.1">REV:</text>
<text x="580.5" y="336.7">Company:</text>
<text x="671.9" y="337.3">Sheet: 1/1</text>
<text x="580.5" y="344.3">Date:</text>
<text x="629.6" y="344.4">Drawn By: vitoreshedko</text>
</g>
<g font-size="3.2" fill="#800">
<text x="41.6" y="6.9">1</text>
<text x="110.8" y="6.9">2</text>
<text x="179.9" y="6.9">3</text>
<text x="249.1" y="6.9">4</text>
<text x="318.2" y="6.9">5</text>
<text x="387.3" y="6.9">6</text>
<text x="456.5" y="6.9">7</text>
<text x="525.6" y="6.9">8</text>
<text x="594.8" y="6.9">9</text>
<text x="663.9" y="6.9">10</text>
<text x="4.1" y="42">A</text>
<text x="699" y="42">A</text>
<text x="4.1" y="111.2">B</text>
<text x="699" y="111.2">B</text>
<text x="4.1" y="180.3">C</text>
<text x="699" y="180.3">C</text>
<text x="4.1" y="249.4">D</text>
<text x="699" y="249.4">D</text>
<text x="41.6" y="349.1">1</text>
<text x="110.8" y="349.1">2</text>
<text x="179.9" y="349.1">3</text>
<text x="249.1" y="349.1">4</text>
<text x="318.2" y="349.1">5</text>
<text x="387.3" y="349.1">6</text>
<text x="456.5" y="349.1">7</text>
<text x="525.6" y="349.1">8</text>
<text x="594.8" y="349.1">9</text>
<text x="663.9" y="349.1">10</text>
</g>
<g font-size="3.2" fill="#000080">
<text x="174.4" y="33.3">F48</text>
<text x="220.3" y="33.3">F1</text>
<text x="283.8" y="33.3">F16</text>
<text x="338.5" y="35.1">F24</text>
<text x="393.2" y="33.3">F32</text>
<text x="446.1" y="33.3">F40</text>
<text x="484.9" y="33.3">F56</text>
<text x="536" y="33.3">F57</text>
<text x="174.4" y="36.6">nSMD100</text>
<text x="220.3" y="36.6">nSMD100</text>
<text x="283.8" y="36.6">nSMD100</text>
<text x="338.5" y="38.3">nSMD100</text>
<text x="393.2" y="36.6">nSMD100</text>
<text x="446.1" y="36.6">nSMD100</text>
<text x="484.9" y="36.6">nSMD100</text>
<text x="536" y="36.6">nSMD100</text>
<text x="176.2" y="51">F47</text>
<text x="222.1" y="51">F2</text>
<text x="285.6" y="51">F15</text>
<text x="340.2" y="52.7">F23</text>
<text x="394.9" y="51">F31</text>
<text x="447.8" y="51">F39</text>
<text x="486.6" y="51">F55</text>
<text x="537.8" y="51">F58</text>
<text x="176.2" y="54.2">nSMD100</text>
<text x="222.1" y="54.2">nSMD100</text>
<text x="285.6" y="54.2">nSMD100</text>
<text x="340.2" y="56">nSMD100</text>
<text x="394.9" y="54.2">nSMD100</text>
<text x="447.8" y="54.2">nSMD100</text>
<text x="486.6" y="54.2">nSMD100</text>
<text x="537.8" y="54.2">nSMD100</text>
<text x="86" y="64.6">CD4051BE</text>
<text x="86" y="61.6">U3</text>
<text x="176.2" y="71.8">nSMD100</text>
<text x="176.2" y="68.6">F46</text>
<text x="222.1" y="71.8">nSMD100</text>
<text x="222.1" y="68.6">F3</text>
<text x="285.6" y="71.8">nSMD100</text>
<text x="285.6" y="68.6">F14</text>
<text x="340.2" y="70.4">F22</text>
<text x="394.9" y="71.8">nSMD100</text>
<text x="394.9" y="68.6">F30</text>
<text x="447.8" y="71.8">nSMD100</text>
<text x="447.8" y="68.6">F38</text>
<text x="486.6" y="71.8">nSMD100</text>
<text x="486.6" y="68.6">F54</text>
<text x="537.8" y="71.8">nSMD100</text>
<text x="537.8" y="68.6">F59</text>
<text x="340.2" y="73.6">nSMD100</text>
<text x="176.2" y="89.5">nSMD100</text>
<text x="176.2" y="86.3">F45</text>
<text x="222.1" y="89.5">nSMD100</text>
<text x="222.1" y="86.3">F4</text>
<text x="285.6" y="89.5">nSMD100</text>
<text x="285.6" y="86.3">F13</text>
<text x="340.2" y="88">F21</text>
<text x="394.9" y="89.5">nSMD100</text>
<text x="394.9" y="86.3">F29</text>
<text x="447.8" y="89.5">nSMD100</text>
<text x="447.8" y="86.3">F37</text>
<text x="486.6" y="89.5">nSMD100</text>
<text x="486.6" y="86.3">F53</text>
<text x="537.8" y="89.5">nSMD100</text>
<text x="537.8" y="86.3">F60</text>
<text x="340.2" y="91.2">nSMD100</text>
<text x="176.2" y="107.1">nSMD100</text>
<text x="176.2" y="103.9">F44</text>
<text x="222.1" y="107.1">nSMD100</text>
<text x="222.1" y="103.9">F5</text>
<text x="285.6" y="107.1">nSMD100</text>
<text x="285.6" y="103.9">F12</text>
<text x="340.2" y="105.7">F20</text>
<text x="394.9" y="107.1">nSMD100</text>
<text x="394.9" y="103.9">F28</text>
<text x="447.8" y="107.1">nSMD100</text>
<text x="447.8" y="103.9">F36</text>
<text x="486.6" y="107.1">nSMD100</text>
<text x="486.6" y="103.9">F52</text>
<text x="537.8" y="107.1">nSMD100</text>
<text x="537.8" y="103.9">F61</text>
<text x="340.2" y="108.9">nSMD100</text>
<text x="176.2" y="124.8">nSMD100</text>
<text x="176.2" y="121.5">F43</text>
<text x="222.1" y="124.8">nSMD100</text>
<text x="222.1" y="121.5">F6</text>
<text x="285.6" y="124.8">nSMD100</text>
<text x="285.6" y="121.5">F11</text>
<text x="340.2" y="123.3">F19</text>
<text x="394.9" y="124.8">nSMD100</text>
<text x="394.9" y="121.5">F27</text>
<text x="447.8" y="124.8">nSMD100</text>
<text x="447.8" y="121.5">F35</text>
<text x="486.6" y="124.8">nSMD100</text>
<text x="486.6" y="121.5">F51</text>
<text x="537.8" y="124.8">nSMD100</text>
<text x="537.8" y="121.5">F62</text>
<text x="340.2" y="126.5">nSMD100</text>
<text x="176.2" y="142.4">nSMD100</text>
<text x="176.2" y="139.2">F42</text>
<text x="222.1" y="142.4">nSMD100</text>
<text x="222.1" y="139.2">F7</text>
<text x="285.6" y="142.4">nSMD100</text>
<text x="285.6" y="139.2">F10</text>
<text x="340.2" y="140.9">F18</text>
<text x="394.9" y="142.4">nSMD100</text>
<text x="394.9" y="139.2">F26</text>
<text x="447.8" y="142.4">nSMD100</text>
<text x="447.8" y="139.2">F34</text>
<text x="486.6" y="142.4">nSMD100</text>
<text x="486.6" y="139.2">F50</text>
<text x="537.8" y="142.4">nSMD100</text>
<text x="537.8" y="139.2">F63</text>
<text x="340.2" y="144.2">nSMD100</text>
<text x="176.2" y="161.8">nSMD100</text>
<text x="176.2" y="158.6">F41</text>
<text x="222.1" y="161.8">nSMD100</text>
<text x="222.1" y="158.6">F8</text>
<text x="285.6" y="161.8">nSMD100</text>
<text x="285.6" y="158.6">F9</text>
<text x="340.2" y="160.3">F17</text>
<text x="394.9" y="161.8">nSMD100</text>
<text x="394.9" y="158.6">F25</text>
<text x="447.8" y="161.8">nSMD100</text>
<text x="447.8" y="158.6">F33</text>
<text x="486.6" y="161.8">nSMD100</text>
<text x="486.6" y="158.6">F49</text>
<text x="537.8" y="161.8">nSMD100</text>
<text x="537.8" y="158.6">F64</text>
<text x="340.2" y="163.6">nSMD100</text>
<text x="316.4" y="185">R3</text>
<text x="372.9" y="183.2">R4</text>
<text x="431.1" y="183.2">R5</text>
<text x="475.2" y="183.2">R6</text>
<text x="512.2" y="183.2">R7</text>
<text x="563.4" y="183.2">R8</text>
<text x="205.3" y="190.3">R2</text>
<text x="316.4" y="188.2">10k</text>
<text x="372.9" y="186.4">10k</text>
<text x="431.1" y="186.4">10k</text>
<text x="475.2" y="186.4">10k</text>
<text x="512.2" y="186.4">10k</text>
<text x="563.4" y="186.4">10k</text>
<text x="205.3" y="193.5">10k</text>
<text x="252.9" y="197">10k</text>
<text x="252.9" y="193.8">R1</text>
<text x="145.3" y="250.1">ARDUINOUNO</text>
<text x="146.4" y="246.6">U1</text>
<text x="298.8" y="279.9">CD4051BE</text>
<text x="298.8" y="276.7">U4</text>
<text x="122.4" y="299.2">100</text>
<text x="122.4" y="296.2">R9</text>
</g>
<g font-size="3.2" fill="#00f">
<text x="167.3" y="38.8">1</text>
<text x="183.4" y="38.8">2</text>
<text x="213.2" y="38.8">1</text>
<text x="229.3" y="38.8">2</text>
<text x="276.7" y="38.8">1</text>
<text x="292.8" y="38.8">2</text>
<text x="331.4" y="40.6">1</text>
<text x="347.5" y="40.6">2</text>
<text x="386" y="38.8">1</text>
<text x="402.2" y="38.8">2</text>
<text x="439" y="38.8">1</text>
<text x="455.1" y="38.8">2</text>
<text x="477.8" y="38.8">1</text>
<text x="493.9" y="38.8">2</text>
<text x="528.9" y="38.8">1</text>
<text x="545" y="38.8">2</text>
<text x="169.1" y="56.5">1</text>
<text x="185.2" y="56.5">2</text>
<text x="214.9" y="56.5">1</text>
<text x="231.1" y="56.5">2</text>
<text x="278.4" y="56.5">1</text>
<text x="294.6" y="56.5">2</text>
<text x="333.1" y="58.2">1</text>
<text x="349.2" y="58.2">2</text>
<text x="387.8" y="56.5">1</text>
<text x="403.9" y="56.5">2</text>
<text x="440.7" y="56.5">1</text>
<text x="456.8" y="56.5">2</text>
<text x="479.5" y="56.5">1</text>
<text x="495.7" y="56.5">2</text>
<text x="530.7" y="56.5">1</text>
<text x="546.8" y="56.5">2</text>
<text x="73.7" y="68.8">7</text>
<text x="78.9" y="70.6">VEE</text>
<text x="91.6" y="77.6">IO7</text>
<text x="100.7" y="75.9">4</text>
<text x="169.1" y="74.1">1</text>
<text x="185.2" y="74.1">2</text>
<text x="214.9" y="74.1">1</text>
<text x="231.1" y="74.1">2</text>
<text x="278.4" y="74.1">1</text>
<text x="294.6" y="74.1">2</text>
<text x="333.1" y="75.9">1</text>
<text x="349.2" y="75.9">2</text>
<text x="387.8" y="74.1">1</text>
<text x="403.9" y="74.1">2</text>
<text x="440.7" y="74.1">1</text>
<text x="456.8" y="74.1">2</text>
<text x="479.5" y="74.1">1</text>
<text x="495.7" y="74.1">2</text>
<text x="530.7" y="74.1">1</text>
<text x="546.8" y="74.1">2</text>
<text x="91.6" y="81.2">IO6</text>
<text x="100.7" y="79.4">2</text>
<text x="100.7" y="82.9">5</text>
<text x="73.7" y="90">3</text>
<text x="91.6" y="88.2">IO4</text>
<text x="91.6" y="84.7">IO5</text>
<text x="100.7" y="86.5">1</text>
<text x="100.7" y="90">12</text>
<text x="78.9" y="91.8">IO</text>
<text x="91.6" y="91.8">IO3</text>
<text x="91.6" y="95.3">IO2</text>
<text x="100.7" y="93.5">15</text>
<text x="169.1" y="91.8">1</text>
<text x="185.2" y="91.8">2</text>
<text x="214.9" y="91.8">1</text>
<text x="231.1" y="91.8">2</text>
<text x="278.4" y="91.8">1</text>
<text x="294.6" y="91.8">2</text>
<text x="333.1" y="93.5">1</text>
<text x="349.2" y="93.5">2</text>
<text x="387.8" y="91.8">1</text>
<text x="403.9" y="91.8">2</text>
<text x="440.7" y="91.8">1</text>
<text x="456.8" y="91.8">2</text>
<text x="479.5" y="91.8">1</text>
<text x="495.7" y="91.8">2</text>
<text x="530.7" y="91.8">1</text>
<text x="546.8" y="91.8">2</text>
<text x="91.6" y="98.8">IO1</text>
<text x="100.7" y="100.6">13</text>
<text x="100.7" y="97">14</text>
<text x="91.6" y="102.3">IO0</text>
<text x="100.7" y="107.6">9</text>
<text x="95.3" y="109.4">C</text>
<text x="95.3" y="112.9">B</text>
<text x="100.7" y="111.2">10</text>
<text x="169.1" y="109.4">1</text>
<text x="185.2" y="109.4">2</text>
<text x="214.9" y="109.4">1</text>
<text x="231.1" y="109.4">2</text>
<text x="278.4" y="109.4">1</text>
<text x="294.6" y="109.4">2</text>
<text x="333.1" y="111.2">1</text>
<text x="349.2" y="111.2">2</text>
<text x="387.8" y="109.4">1</text>
<text x="403.9" y="109.4">2</text>
<text x="440.7" y="109.4">1</text>
<text x="456.8" y="109.4">2</text>
<text x="479.5" y="109.4">1</text>
<text x="495.7" y="109.4">2</text>
<text x="530.7" y="109.4">1</text>
<text x="546.8" y="109.4">2</text>
<text x="91.4" y="120">INH</text>
<text x="95.3" y="116.5">A</text>
<text x="100.7" y="118.2">6</text>
<text x="100.7" y="114.7">11</text>
<text x="169.1" y="127">1</text>
<text x="185.2" y="127">2</text>
<text x="214.9" y="127">1</text>
<text x="231.1" y="127">2</text>
<text x="278.4" y="127">1</text>
<text x="294.6" y="127">2</text>
<text x="333.1" y="128.8">1</text>
<text x="349.2" y="128.8">2</text>
<text x="387.8" y="127">1</text>
<text x="403.9" y="127">2</text>
<text x="440.7" y="127">1</text>
<text x="456.8" y="127">2</text>
<text x="479.5" y="127">1</text>
<text x="495.7" y="127">2</text>
<text x="530.7" y="127">1</text>
<text x="546.8" y="127">2</text>
<text x="169.1" y="144.7">1</text>
<text x="185.2" y="144.7">2</text>
<text x="214.9" y="144.7">1</text>
<text x="231.1" y="144.7">2</text>
<text x="278.4" y="144.7">1</text>
<text x="294.6" y="144.7">2</text>
<text x="333.1" y="146.4">1</text>
<text x="349.2" y="146.4">2</text>
<text x="387.8" y="144.7">1</text>
<text x="403.9" y="144.7">2</text>
<text x="440.7" y="144.7">1</text>
<text x="456.8" y="144.7">2</text>
<text x="479.5" y="144.7">1</text>
<text x="495.7" y="144.7">2</text>
<text x="530.7" y="144.7">1</text>
<text x="546.8" y="144.7">2</text>
<text x="169.1" y="164.1">1</text>
<text x="185.2" y="164.1">2</text>
<text x="214.9" y="164.1">1</text>
<text x="231.1" y="164.1">2</text>
<text x="278.4" y="164.1">1</text>
<text x="294.6" y="164.1">2</text>
<text x="333.1" y="165.8">1</text>
<text x="349.2" y="165.8">2</text>
<text x="387.8" y="164.1">1</text>
<text x="403.9" y="164.1">2</text>
<text x="440.7" y="164.1">1</text>
<text x="456.8" y="164.1">2</text>
<text x="479.5" y="164.1">1</text>
<text x="495.7" y="164.1">2</text>
<text x="530.7" y="164.1">1</text>
<text x="546.8" y="164.1">2</text>
<text x="251.9" y="263" transform="rotate(-90 251.9 263)">4</text>
<text x="255.4" y="263" transform="rotate(-90 255.4 263)">2</text>
<text x="258.9" y="263" transform="rotate(-90 258.9 263)">5</text>
<text x="262.5" y="263" transform="rotate(-90 262.5 263)">1</text>
<text x="266" y="263" transform="rotate(-90 266 263)">12</text>
<text x="269.5" y="263" transform="rotate(-90 269.5 263)">15</text>
<text x="273" y="263" transform="rotate(-90 273 263)">14</text>
<text x="276.6" y="263" transform="rotate(-90 276.6 263)">13</text>
<text x="283.6" y="263" transform="rotate(-90 283.6 263)">9</text>
<text x="287.2" y="263" transform="rotate(-90 287.2 263)">10</text>
<text x="290.7" y="263" transform="rotate(-90 290.7 263)">11</text>
<text x="294.2" y="263" transform="rotate(-90 294.2 263)">6</text>
<text x="285.4" y="268.5" transform="rotate(-90 285.4 268.5)">C</text>
<text x="288.9" y="268.4" transform="rotate(-90 288.9 268.4)">B</text>
<text x="292.5" y="268.4" transform="rotate(-90 292.5 268.4)">A</text>
<text x="253.6" y="272.1" transform="rotate(-90 253.6 272.1)">IO7</text>
<text x="257.2" y="272.1" transform="rotate(-90 257.2 272.1)">IO6</text>
<text x="260.7" y="272.1" transform="rotate(-90 260.7 272.1)">IO5</text>
<text x="264.2" y="272.1" transform="rotate(-90 264.2 272.1)">IO4</text>
<text x="267.8" y="272.1" transform="rotate(-90 267.8 272.1)">IO3</text>
<text x="271.3" y="272.1" transform="rotate(-90 271.3 272.1)">IO2</text>
<text x="274.8" y="272.1" transform="rotate(-90 274.8 272.1)">IO1</text>
<text x="278.3" y="272.1" transform="rotate(-90 278.3 272.1)">IO0</text>
<text x="296" y="272.4" transform="rotate(-90 296 272.4)">INH</text>
<text x="246.6" y="284.8" transform="rotate(-90 246.6 284.8)">VEE</text>
<text x="267.8" y="284.8" transform="rotate(-90 267.8 284.8)">IO</text>
<text x="244.8" y="290.1" transform="rotate(-90 244.8 290.1)">7</text>
<text x="266" y="290.1" transform="rotate(-90 266 290.1)">3</text>
</g>
<g font-size="3.2">
<text x="91" y="70.6">VSS</text>
<text x="100.7" y="68.8">8</text>
<text x="244.8" y="263" transform="rotate(-90 244.8 263)">8</text>
<text x="246.6" y="272.8" transform="rotate(-90 246.6 272.8)">VSS</text>
</g>
<g font-size="3.2" fill="#f00">
<text x="71.6" y="118.2">16</text>
<text x="78.9" y="120">VDD</text>
<text x="296" y="284.8" transform="rotate(-90 296 284.8)">VDD</text>
<text x="294.2" y="292.1" transform="rotate(-90 294.2 292.1)">16</text>
</g>
<g font-size="3.2" fill="#8d2323">
<text x="96.3" y="215.8" transform="rotate(-90 96.3 215.8)">D9</text>
<text x="99.8" y="215.8" transform="rotate(-90 99.8 215.8)">D8</text>
<text x="106.9" y="215.8" transform="rotate(-90 106.9 215.8)">D7</text>
<text x="110.4" y="215.8" transform="rotate(-90 110.4 215.8)">D6</text>
<text x="113.9" y="215.8" transform="rotate(-90 113.9 215.8)">D5</text>
<text x="117.5" y="215.8" transform="rotate(-90 117.5 215.8)">D4</text>
<text x="121" y="215.8" transform="rotate(-90 121 215.8)">D3</text>
<text x="124.5" y="215.8" transform="rotate(-90 124.5 215.8)">D2</text>
<text x="128.1" y="215.8" transform="rotate(-90 128.1 215.8)">D1</text>
<text x="131.6" y="215.8" transform="rotate(-90 131.6 215.8)">D0</text>
<text x="75.1" y="219.6" transform="rotate(-90 75.1 219.6)">AREF</text>
<text x="78.7" y="218.6" transform="rotate(-90 78.7 218.6)">GND</text>
<text x="82.2" y="217.8" transform="rotate(-90 82.2 217.8)">D13</text>
<text x="85.7" y="217.8" transform="rotate(-90 85.7 217.8)">D12</text>
<text x="89.3" y="217.8" transform="rotate(-90 89.3 217.8)">D11</text>
<text x="92.8" y="217.8" transform="rotate(-90 92.8 217.8)">D10</text>
<text x="92.8" y="279.8" transform="rotate(-90 92.8 279.8)">RESET</text>
<text x="96.3" y="279.8" transform="rotate(-90 96.3 279.8)">3V</text>
<text x="99.8" y="279.8" transform="rotate(-90 99.8 279.8)">5V</text>
<text x="103.4" y="279.8" transform="rotate(-90 103.4 279.8)">GND2</text>
<text x="106.9" y="279.8" transform="rotate(-90 106.9 279.8)">GND1</text>
<text x="110.4" y="279.8" transform="rotate(-90 110.4 279.8)">VIN</text>
<text x="117.5" y="279.8" transform="rotate(-90 117.5 279.8)">A0</text>
<text x="121" y="279.8" transform="rotate(-90 121 279.8)">A1</text>
<text x="124.5" y="279.8" transform="rotate(-90 124.5 279.8)">A2</text>
<text x="128.1" y="279.8" transform="rotate(-90 128.1 279.8)">A3</text>
<text x="131.6" y="279.8" transform="rotate(-90 131.6 279.8)">A4</text>
<text x="135.1" y="279.8" transform="rotate(-90 135.1 279.8)">A5</text>
</g>
</svg>
